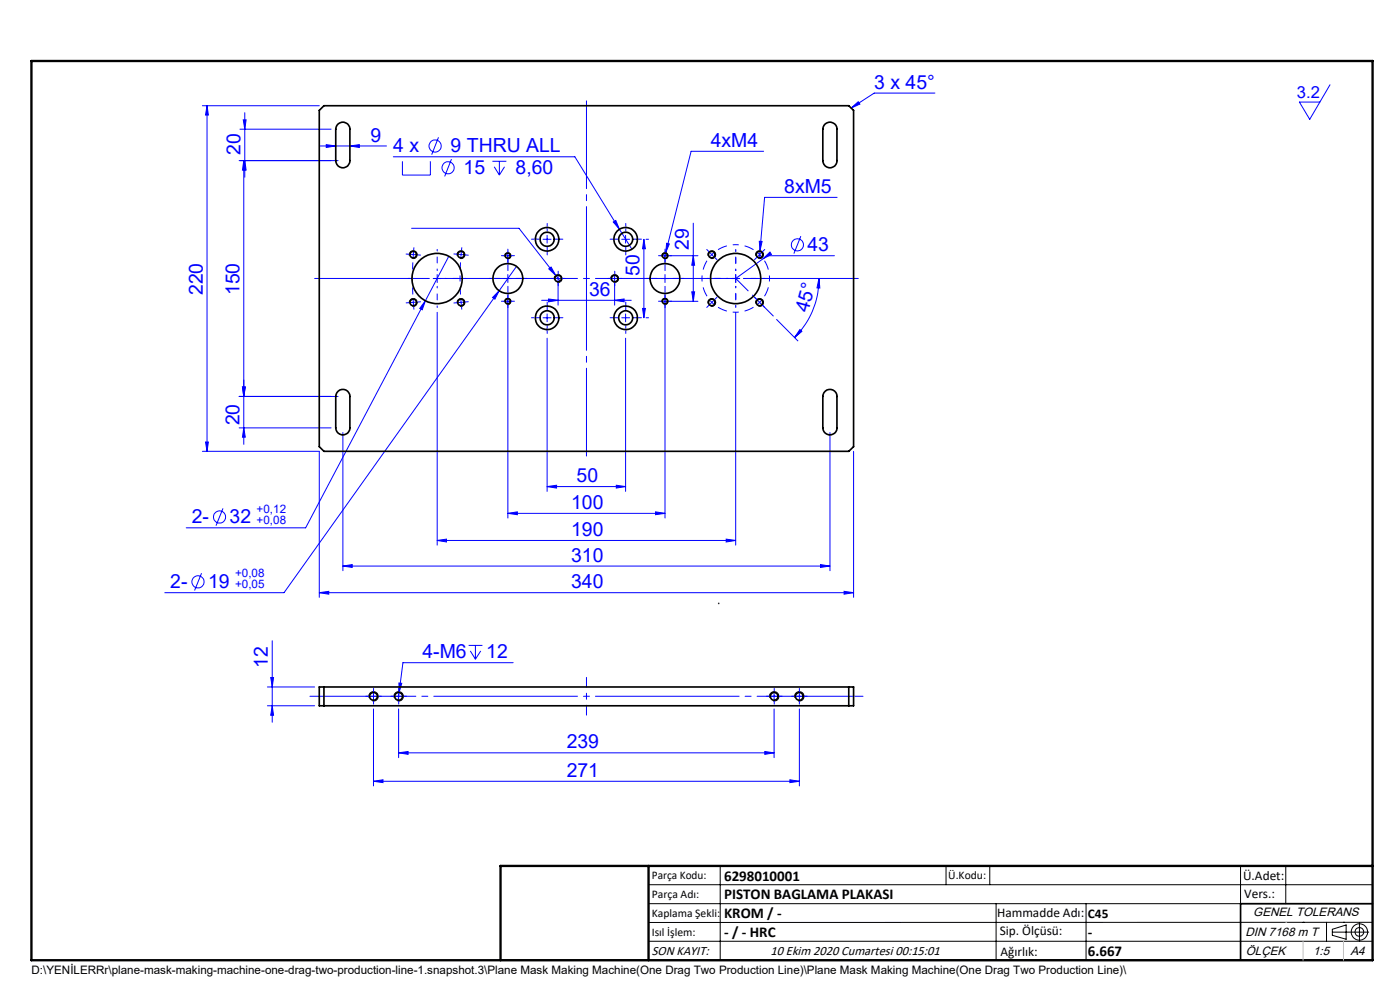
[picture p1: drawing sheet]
<svg xmlns="http://www.w3.org/2000/svg" width="297mm" height="210mm" viewBox="0 0 297 210" stroke-linecap="round" stroke-linejoin="round" font-family="sans-serif">
<g fill="none" stroke="#00f" stroke-width=".21">
<path d="M198.3 19.7h-12.8l-4.9 3.2M282.2 18l-4.4 7.3-2.1-3.6h4.3M42.9 22.4h24.8M43.9 22.4l.3 2h-.6zM43.9 22.4v73.3M50.7 34.1h21M50.9 27.4h19.3M51.6 25.4h.6l-.3 2zM51.7 34.1v60.2M51.7 34.1l.3 2h-.6zM51.9 34.1l.3 2h-.6zM51.9 23.9v13.7"/>
<path d="M67.7 31h14.3M69.2 30.7l2 .3-2 .3zM74.2 31l2-.3v.6zM83.4 33.3h38.6l9.4 15.3M85.4 34.2v2.9h5.9v-2.9M93 29.1l-1.4 3.7M95.8 33.8l-1.5 3.6M104.5 34.2h2.9M104.8 35.4l1.1 1.7M105.9 34.2v2.9M107 35.4l-1.1 1.7M162 32.1h-15.4l-5.4 21.5"/>
<path d="M180.6 22.9l1.5-1.3 .3 .5zM87.3 48.4h22.8l7.8 10M91.9 59.1h1.7M92.7 58.2v1.7M95.2 54.4l-30.4 57.6h-25.3M106.9 54.2h1.6M106.9 59.1h1.6M107.7 53.4v1.7M107.7 58.2v1.7M109.6 56.5l-3.7 5.2M115.2 50.8h1.7M116.1 49.9v1.7"/>
<path d="M116.4 57l.5-.4 1 1.8zM117.6 59.1h1.6M117.9 58.4l1 1.4M118.4 58.2v1.7M129.6 59.1h1.6M130.1 47.1l.5-.3 .8 1.8zM130.4 58.2v1.7M131.4 48.6l2.7 4.3M131.9 50.8h1.7M132.7 49.9v1.7M136.6 50.8v16.6M136.6 50.8l.3 2h-.6z"/>
<path d="M137.1 50.8h.5M140.2 54.2h1.7M140.2 59.1h1.7M141.1 53.4v1.7M141.1 58.2v1.7M141.2 53.6l-.3 1.3M141.4 51.6l.6 .1-.8 1.9zM142.1 54.2h6M147.1 54.2l.3 2.1h-.6zM147.1 47.3v16.6M150.4 53.4l1.2 1.2M151.6 53.5l-1.1 1.1"/>
<path d="M155.2 59.1h1.7M156.1 58.2v1.7M161.1 51.2h.6l-.5 2zM161.2 53.2l-.2 1.6M161.3 54.1l.2 .3M161.9 54.9l1.4-1.4 .4 .5zM169.9 50.1l-1.5 3.7M173.7 59.1l.2 2h-.6zM173.7 59.1a17.7 17.7 0 0 1-5.1 12.5M177 54.2h-14.2l-6.7 4.9M177.6 41.9h-15.4l-1 11.3M90.2 63.8l-.6 1.9-.6-.3z"/>
<path d="M92.7 66.2v49.4M105.9 61.7l-.9 1.8-.5-.4zM105.9 61.7l-45.6 64h-25.3M106.9 63.9h1.6M107.7 63.1v46.8M114.9 63.7h19M115.2 67.4h1.7M116.1 66.6v1.7M116.1 71.7v32.5M116.4 63.4l2 .3-2 .3zM118.4 60.1v4.6M130.4 63.7l2-.3v.6z"/>
<path d="M130.4 60.1v4.6M131.9 67.4h1.7M132.7 66.6v1.7M132.7 71.7v32.5M136.3 65.4h.6l-.3 2zM137.1 67.4h.5M140.2 63.9h1.7M141.1 63.1v46.8M142.1 63.9h6M146.8 61.9h.6l-.3 2zM156.1 66.2v49.4M164.7 67.8l4.6 4.5"/>
<path d="M169.7 69.9l.4 .4-1.5 1.3zM42.9 95.7h24.8v31M43.6 93.8h.6l-.3 1.9zM50.7 84.1h21M50.7 90.8h19.5M51.4 82.1h.6l-.3 2zM51.7 90.8l.3 1.9h-.6zM72.7 91.7v29.4M176.1 91.7v29.4M181.1 95.7v31M47.3 107.8l-1.5 3.7M92.7 114.6l2-.2v.6z"/>
<path d="M92.7 114.6h63.4M107.7 108.9l2-.3v.6zM107.7 108.9h33.4M116.1 103.2l2-.3v.6zM116.1 103.2h16.6M130.7 102.9l2 .3-2 .3zM139.1 108.6l2 .3-2 .3zM154.1 114.4l2 .2-2 .4zM174.1 119.8l2 .3-2 .3zM42.8 121.6l-1.5 3.7M57.7 135.9v17.3M67.7 125.7l2-.3v.6z"/>
<path d="M67.7 125.7h113.4M72.7 120.1l2-.3v.6zM72.7 120.1h103.4M99.4 136.9h2.9M99.8 138.1l1.1 1.7M100.9 136.9v2.9M102 138.1l-1.1 1.7M179.1 125.4l2 .3-2 .3zM56.7 149.7h10M56.7 145.7h10M57.4 143.7h.6l-.3 2zM57.7 149.7l.3 2h-.6z"/>
<path d="M78.4 147.7h1.7M79.2 146.9v1.6M79.2 150.4v16.3M83.7 147.7h1.7M84.6 159.7l2-.3v.6zM84.6 146.9v1.6M84.6 150.4v10.3M84.6 159.7h79.6M84.6 144.9h.6l-.5 2zM84.7 146.9l-.2 1.6M108.9 140.6h-23.4l-.8 6.3M162.2 159.4l2 .3-2 .3z"/>
<path d="M163.4 147.7h1.7M164.2 146.9v1.6M164.2 150.4v10.3M168.7 147.7h1.7M169.6 146.9v1.6M169.6 150.4v16.3M79.2 165.7l2-.3v.6zM79.2 165.7h90.4M167.6 165.4l2 .3-2 .3z"/>
<circle cx="92.3" cy="31" r="1.29"/>
<circle cx="95.1" cy="35.6" r="1.29"/>
<circle cx="169.2" cy="51.9" r="1.29"/>
<circle cx="46.6" cy="109.7" r="1.29"/>
<circle cx="42" cy="123.4" r="1.29"/>
</g>
<g fill="none" stroke="#000" stroke-width=".21">
<path d="M86.9 54.2a.84 .84 0 0 1 .7-1 .84 .84 0 0 1 .9 .9 .84 .84 0 0 1-1 .7M97 54.2a.85 .85 0 0 1 .7-1 .85 .85 0 0 1 .9 .8 .85 .85 0 0 1-1 .8M107.1 54.4a.65 .65 0 0 1 .6-.8 .65 .65 0 0 1 .7 .7 .65 .65 0 0 1-.8 .6M117.6 59.3a.84 .84 0 0 1 .7-1.1 .84 .84 0 0 1 .9 1 .84 .84 0 0 1-1 .7M129.6 59.3a.84 .84 0 0 1 .8-1 .84 .84 0 0 1 .9 .9 .84 .84 0 0 1-1.1 .7M140.4 54.4a.66 .66 0 0 1 .6-.8 .66 .66 0 0 1 .7 .7 .66 .66 0 0 1-.8 .6M150.2 54.2a.85 .85 0 0 1 .7-1 .85 .85 0 0 1 .9 .8 .85 .85 0 0 1-1 .8M160.3 54.2a.84 .84 0 0 1 .8-1 .84 .84 0 0 1 .9 .9 .84 .84 0 0 1-1.1 .7M86.9 64.4a.83 .83 0 0 1 .7-1.1 .83 .83 0 0 1 .9 .9 .83 .83 0 0 1-1 .8M97 64.4a.84 .84 0 0 1 .7-1.1 .84 .84 0 0 1 .9 .9 .84 .84 0 0 1-1 .8M107.1 64.1a.65 .65 0 0 1 .6-.8 .65 .65 0 0 1 .7 .7 .65 .65 0 0 1-.8 .5M140.4 64.1a.66 .66 0 0 1 .6-.9 .66 .66 0 0 1 .7 .7 .66 .66 0 0 1-.8 .6"/>
<path d="M150.2 64.4a.84 .84 0 0 1 .7-1.1 .84 .84 0 0 1 .9 .9 .84 .84 0 0 1-1 .8M160.3 64.4a.84 .84 0 0 1 .8-1.1 .84 .84 0 0 1 .9 1 .84 .84 0 0 1-1.1 .7M78.3 148a1 1 0 0 1 .9-1.3 1 1 0 0 1 1 1.1 1 1 0 0 1-1.2 .9M83.6 148a1 1 0 0 1 .9-1.3 1 1 0 0 1 1.1 1.1 1 1 0 0 1-1.3 .9M163.3 148a1 1 0 0 1 .8-1.3 1 1 0 0 1 1.1 1.1 1 1 0 0 1-1.2 .9M168.6 148a1.01 1.01 0 0 1 .9-1.3 1.01 1.01 0 0 1 1.1 1.1 1.01 1.01 0 0 1-1.3 .9M137.6 187.7h153.6M137.6 191.7h153.6M137.6 199.7h153.6M152.8 183.7v20M200.7 183.7v4M210 183.7v4"/>
<path d="M211.3 191.7v12M230.4 191.7v12M263.2 183.7v20M272.8 183.7v8M276.4 195.6h.1M281.4 195.6v4.1M282.6 197.7h7.8M282.6 197.1l3-.9v3l-3-.8zM285 195.6h.1M288.4 195.8v3.8M291.2 195.6l-153.6 .1"/>
<circle cx="288.4" cy="197.7" r="1.74"/>
<circle cx="288.4" cy="197.7" r=".93"/>
</g>
<g fill="none" stroke="#00f" stroke-width=".21" stroke-dasharray="30.5 1.3 1.3 1.3" stroke-linecap="butt">
<path d="M87.7 54l-.1 .8M87.7 54v-.8M87.7 53.2l.1-.7M97.8 54v.8M97.8 54l.1-.8M97.9 53.2l.1-.7M161.2 54l-.7-.6M161.2 54l.5 .6M87.7 64.1v.9M87.7 64.1l-.1-.8M87.7 65l.1 .7M97.8 64.1l.1 .9"/>
<path d="M97.8 64.1v-.8M97.9 65l.1 .7M151 64.1l.6 .6M151 64.1l-.5-.6M161.2 64.1l.5-.6M161.2 64.1l-.7 .6"/>
</g>
<path d="M150 55.3a7.2 7.2 0 0 0 0 7.5M159.8 53a7.2 7.2 0 0 0-7.5 0M152.3 65.2a7.2 7.2 0 0 0 7.5 0M162.2 62.8a7.2 7.2 0 0 0 0-7.5" fill="none" stroke="#00f" stroke-width=".21" stroke-dasharray="30.5 1.3 1.3 1.3" stroke-dashoffset="28.4" stroke-linecap="butt"/>
<path d="M87.6 55.7v6.8M97.7 55.7v6.8" fill="none" stroke="#00f" stroke-width=".21" stroke-dasharray="30.5 1.3 1.3 1.3" stroke-dashoffset="29" stroke-linecap="butt"/>
<path d="M65.7 147.7h117.4" fill="none" stroke="#00f" stroke-width=".21" stroke-dasharray="30.5 1.3 1.3 1.3" stroke-dashoffset="8"/>
<path d="M124.4 143.7v8" fill="none" stroke="#00f" stroke-width=".21" stroke-dasharray="30.5 1.3 1.3 1.3" stroke-dashoffset="28.4"/>
<path d="M124.4 21.4v75.3" fill="none" stroke="#00f" stroke-width=".21" stroke-dasharray="30.5 1.3 1.3 1.3" stroke-dashoffset="11.9"/>
<path d="M182.1 59.1h-115.4" fill="none" stroke="#00f" stroke-width=".21" stroke-dasharray="30.5 1.3 1.3 1.3" stroke-dashoffset="9"/>
<path d="M291.2 191.7h-28v12M106.2 203.7h185" fill="none" stroke="#000" stroke-width=".35"/>
<path d="M6.7 12.9h284.5v190.8h-284.5zM137.6 183.7v20M291.2 183.7h-185v20" fill="none" stroke="#000" stroke-width=".5"/>
<path d="M152.5 128h.1" fill="none" stroke="#191924" stroke-width=".35"/>
<path d="M272.8 195.6h.1M276.4 199.7v4M285 199.7v4" fill="none" stroke="#c0c0c0" stroke-width=".21"/>
<path d="M156.1 59.1l7.9 7.9" fill="none" stroke="#00f" stroke-width=".21" stroke-dasharray="30.5 1.3 1.3 1.3" stroke-dashoffset="26.8"/>
<g fill="none" stroke="#00f" stroke-width=".21" stroke-dasharray="30.5 1.3 1.3 1.3">
<path d="M86.9 53.9h-.7M87.7 54l-.8-.1M87.7 54l.8 .1M88.5 54.1h.7M97 53.9h-.7M97.8 54l-.8-.1M97.8 54l.8 .1M98.6 54.1h.7M106.1 59.1h-2.3M106.9 54.2h-.5M107.7 57.4v-2.3M107.7 55.1v.5"/>
<path d="M107.7 53.4v-.5M108.6 54.2h.5M109.4 59.1h2.3M114.4 50.7h-1.6M116.1 52.4v1.7M116.1 49.1v-1.7M117.6 59.1h-.7M117.7 50.7h1.7M118.4 59.9v.7M118.4 58.2v-.7M119.2 59.1h.7M129.6 59.1h-.7"/>
<path d="M130.4 59.9v.7M130.4 58.2v-.7M131.1 50.7h-1.7M131.2 59.1h.7M132.7 52.4v1.7M132.7 49.1v-1.7M134.4 50.7h1.7M139.4 59.1h-2.3M140.2 54.2h-.5M141.1 57.4v-2.3M141.1 55.1v.5M141.1 53.4v-.5"/>
<path d="M141.9 54.2h.6M142.7 59.1h2.4M150.4 53.4l-.5-.5M151.6 54.6l.5 .5M156.1 59.1h-.8M156.1 59.1v.8M156.1 59.1h.8M156.1 59.1v-.9M160.6 54.6l-.5 .5M161.2 54l.5-.6M161.2 54l-.6 .6M161.7 53.4l.5-.5"/>
<path d="M86.9 64.2h-.7M87.7 64.1l-.8 .1M87.7 64.1h.8M88.5 64.1l.7-.1M97 64.2l-.7 .1M97.8 64.1l-.8 .1M97.8 64.1h.8M98.6 64.1l.7-.1M106.9 63.9h-.5M107.7 60.7v2.4M107.7 64.7v.6M107.7 63.1v-.6"/>
<path d="M108.6 63.9h.5M114.4 67.4h-1.6M116.1 69.1v1.6M116.1 65.7v-1.6M117.7 67.4h1.7M131.1 67.4h-1.7M132.7 69.1v1.6M132.7 65.7v-1.6M134.4 67.4h1.7M140.2 63.9h-.5M141.1 60.7v2.4M141.1 64.7v.6"/>
<path d="M141.1 63.1v-.6M141.9 63.9h.6M150.4 64.7l-.5 .5M151 64.1l-.6 .6M151 64.1l.6-.6M151.6 63.5l.5-.4M160.6 63.5l-.5-.4M161.2 64.1l.5 .6M161.2 64.1l-.6-.6M161.7 64.7l.5 .5M78.4 147.7h-.8M79.2 146.9v-.9"/>
<path d="M79.2 148.5v.9M80.1 147.7h.8M83.7 147.7h-.8M84.6 146.9v-.9M84.6 148.5v.9M85.4 147.7h.8M163.4 147.7h-.8M164.2 146.9v-.9M164.2 148.5v.9M165.1 147.7h.8M168.7 147.7h-.8M169.6 146.9v-.9"/>
<path d="M169.6 148.5v.9M170.4 147.7h.8"/>
</g>
<path d="M154.4 59.1h-4.2M156.1 57.4v-4.2M157.7 59.1h4.3M156.1 60.7v4.3" fill="none" stroke="#00f" stroke-width=".21" stroke-dasharray="30.5 1.3 1.3 1.3" stroke-dashoffset="30.3"/>
<path d="M91.1 59.1h-4.5M92.7 57.4v-4.5M94.4 59.1h4.5M154.4 59.1h-4.5M156.1 57.4v-4.5M157.7 59.1h4.5M92.7 60.7v4.5M156.1 60.7v4.5" fill="none" stroke="#00f" stroke-width=".21" stroke-dasharray="30.5 1.3 1.3 1.3" stroke-dashoffset="30.1"/>
<g fill="#00f">
<path d="M169.7 69.9l.4 .4-1.5 1.3zM173.7 59.1l.2 2h-.6z"/>
<path d="M162.2 159.4l2 .3-2 .3zM84.6 159.7l2-.3v.6z"/>
<path d="M161.9 54.9l1.8-.9-.4-.5zM116.4 57l1.5 1.4-1-1.8zM130.1 47.1l1.3 1.5-.8-1.8zM105.9 61.7l-1.4 1.4 .5 .4zM90.2 63.8l-1.2 1.6 .6 .3zM180.6 22.9l1.5-1.3 .3 .5zM141.4 51.6l-.2 2 .8-1.9zM161.1 51.2l.1 2 .5-2zM84.6 144.9l.1 2 .5-2z"/>
<path d="M116.1 103.2l2-.3v.6zM130.7 102.9l2 .3-2 .3zM107.7 108.9l2-.3v.6zM139.1 108.6l2 .3-2 .3zM92.7 114.6l2-.2v.6zM154.1 114.4l2 .2-2 .4zM67.7 125.7l2-.3v.6zM179.1 125.4l2 .3-2 .3z"/>
<path d="M72.7 120.1l2-.3v.6zM174.1 119.8l2 .3-2 .3z"/>
<path d="M116.4 63.4l2 .3-2 .3zM130.4 63.7l2-.3v.6z"/>
<path d="M69.2 30.7l2 .3-2 .3zM74.2 31l2-.3v.6z"/>
<path d="M57.7 149.7l.3 2h-.6zM57.4 143.7h.6l-.3 2z"/>
<path d="M51.7 90.8l.3 1.9h-.6zM51.4 82.1h.6l-.3 2zM43.6 93.8h.6l-.3 1.9zM43.9 22.4l.3 2h-.6z"/>
<path d="M51.9 34.1l.3 2h-.6zM51.6 25.4h.6l-.3 2z"/>
<path d="M51.7 34.1l.3 2h-.6zM51.4 82.1h.6l-.3 2zM147.1 54.2l.3 2.1h-.6zM146.8 61.9h.6l-.3 2zM136.6 50.8l.3 2h-.6zM136.3 65.4h.6l-.3 2z"/>
<path d="M79.2 165.7l2-.3v.6zM167.6 165.4l2 .3-2 .3z"/>
</g>
<g fill="none" stroke="#000" stroke-width=".35">
<path d="M67.7 23.4l1-1h111.4l1 1v71.3l-1 1h-111.4l-1-1zM71.8 26.3a1.51 1.51 0 0 1 1.5-.2 1.51 1.51 0 0 1 .9 1.3v6.7a1.5 1.5 0 0 1-1.5 1.5 1.5 1.5 0 0 1-1.5-1.5v-6.7l.3-.8zM175.1 26.3a1.51 1.51 0 0 1 1.6-.2 1.51 1.51 0 0 1 .9 1.3v6.7a1.5 1.5 0 0 1-1.5 1.5 1.5 1.5 0 0 1-1.5-1.5v-6.7l.2-.8zM71.8 83a1.48 1.48 0 0 1 1.6-.3 1.48 1.48 0 0 1 .8 1.4v6.7a1.5 1.5 0 0 1-1.5 1.5 1.5 1.5 0 0 1-1.5-1.5v-6.7l.3-.8zM175.1 83a1.48 1.48 0 0 1 1.6-.3 1.48 1.48 0 0 1 .9 1.4v6.7a1.5 1.5 0 0 1-1.5 1.5 1.5 1.5 0 0 1-1.5-1.5v-6.7l.2-.8zM67.7 145.7h113.4v4h-113.4zM68.7 145.7v4M180.1 145.7v4"/>
<circle cx="87.7" cy="54" r=".7"/>
<circle cx="92.7" cy="59.1" r="5.3"/>
<circle cx="97.8" cy="54" r=".7"/>
<circle cx="107.7" cy="54.3" r=".54"/>
<circle cx="107.7" cy="59.1" r="3.2"/>
<circle cx="116.1" cy="50.8" r="2.51"/>
<circle cx="116.1" cy="50.7" r="1.51"/>
<circle cx="118.4" cy="59.1" r=".7"/>
<circle cx="130.4" cy="59.1" r=".7"/>
<circle cx="132.7" cy="50.8" r="2.5"/>
<circle cx="132.7" cy="50.7" r="1.5"/>
<circle cx="141.1" cy="54.3" r=".54"/>
<circle cx="141.1" cy="59.1" r="3.2"/>
<circle cx="151" cy="54" r=".7"/>
<circle cx="156.1" cy="59.1" r="5.3"/>
<circle cx="161.1" cy="54" r=".69"/>
<circle cx="87.7" cy="64.1" r=".71"/>
<circle cx="97.8" cy="64.2" r=".71"/>
<circle cx="107.7" cy="63.9" r=".54"/>
<circle cx="116.1" cy="67.4" r="2.51"/>
<circle cx="116.1" cy="67.4" r="1.5"/>
<circle cx="132.7" cy="67.4" r="2.5"/>
<circle cx="132.7" cy="67.4" r="1.49"/>
<circle cx="141.1" cy="63.9" r=".54"/>
<circle cx="151" cy="64.2" r=".71"/>
<circle cx="161.1" cy="64.1" r=".7"/>
<circle cx="79.2" cy="147.7" r=".84"/>
<circle cx="84.6" cy="147.7" r=".84"/>
<circle cx="164.2" cy="147.7" r=".83"/>
<circle cx="169.6" cy="147.7" r=".82"/>
</g>
<g font-size="4.1" fill="#00f">
<text x="185.5" y="18.8">3 x 45°</text>
<text x="51" y="32.8" transform="rotate(-90 51 32.8)">20</text>
<text x="78.6" y="30">9</text>
<text x="83.4" y="32.3">4 x</text>
<text x="95.6" y="32.3">9 THRU ALL</text>
<text x="150.8" y="31.1">4xM4</text>
<text x="98.3" y="36.9">15</text>
<text x="109.4" y="36.9">8,60</text>
<text x="166.4" y="40.9">8xM5</text>
<text x="146.2" y="53.1" transform="rotate(-90 146.2 53.1)">29</text>
<text x="171.3" y="53.3">43</text>
<text x="135.7" y="58.5" transform="rotate(-90 135.7 58.5)">50</text>
<text x="43" y="62.6" transform="rotate(-90 43 62.6)">220</text>
<text x="50.8" y="62.6" transform="rotate(-90 50.8 62.6)">150</text>
<text x="125" y="62.8">36</text>
<text x="171.4" y="66.5" transform="rotate(-75 171.4 66.5)">45°</text>
<text x="50.8" y="90.2" transform="rotate(-90 50.8 90.2)">20</text>
<text x="121.2" y="107.9">100</text>
<text x="122.3" y="102.3">50</text>
<text x="40.7" y="111">2-</text>
<text x="48.7" y="111">32</text>
<text x="121.2" y="113.7">190</text>
<text x="121.2" y="119.1">310</text>
<text x="36.1" y="124.8">2-</text>
<text x="44.1" y="124.8">19</text>
<text x="121.2" y="124.8">340</text>
<text x="56.8" y="141.6" transform="rotate(-90 56.8 141.6)">12</text>
<text x="89.6" y="139.6">4-M6</text>
<text x="103.2" y="139.6">12</text>
<text x="120.2" y="158.8">239</text>
<text x="120.2" y="164.8">271</text>
</g>
<text font-size="3.5" fill="#00f" x="275.1" y="20.9">3.2</text>
<g font-size="3.2">
<text x="153.6" y="190.8">PISTON BAGLAMA PLAKASI</text>
<text x="153.6" y="186.8">6298010001</text>
<text x="153.6" y="194.8">KROM / -</text>
<text x="153.6" y="198.8">- / - HRC</text>
<text x="230.8" y="198.7">-</text>
<text x="230.8" y="202.8">6.667</text>
</g>
<g font-size="2.8">
<text x="263.7" y="186.7">Ü.Adet:</text>
<text x="263.9" y="190.5">Vers.:</text>
<text x="211.5" y="194.5">Hammadde Adı:</text>
<text x="230.8" y="194.7">C45</text>
<text x="138.3" y="202.6">SON KAYIT:</text>
<text x="163.5" y="202.6">10 Ekim 2020 Cumartesi 00:15:01</text>
<text x="212.1" y="198.4">Sip. Ölçüsü:</text>
<text x="212.2" y="202.7">Ağırlık:</text>
</g>
<g font-size="2.6">
<text x="265.9" y="194.4">GENEL TOLERANS</text>
<text x="264.2" y="198.5">DIN 7168 m T</text>
<text x="264.3" y="202.6">ÖLÇEK</text>
<text x="278.5" y="202.6">1:5</text>
<text x="286.5" y="202.6">A4</text>
</g>
<g font-size="2.5" fill="#00f">
<text x="54.4" y="108.7">+0,12</text>
<text x="54.4" y="111">+0,08</text>
<text x="49.9" y="122.5">+0,08</text>
<text x="49.9" y="124.8">+0,05</text>
</g>
<g font-size="2.5">
<text x="138.3" y="186.4">Parça Kodu:</text>
<text x="138.3" y="190.5">Parça Adı:</text>
<text x="201.2" y="186.5">Ü.Kodu:</text>
<text x="138.3" y="194.5">Kaplama Şekli:</text>
<text x="138.3" y="198.6">Isıl İşlem:</text>
<text x="6.7" y="206.7">D:\YENİLERRr\plane-mask-making-machine-one-drag-two-production-line-1.snapshot.3\Plane Mask Making Machine(One Drag Two Production Line)\Plane Mask Making Machine(One Drag Two Production Line)\</text>
</g>
</svg>
